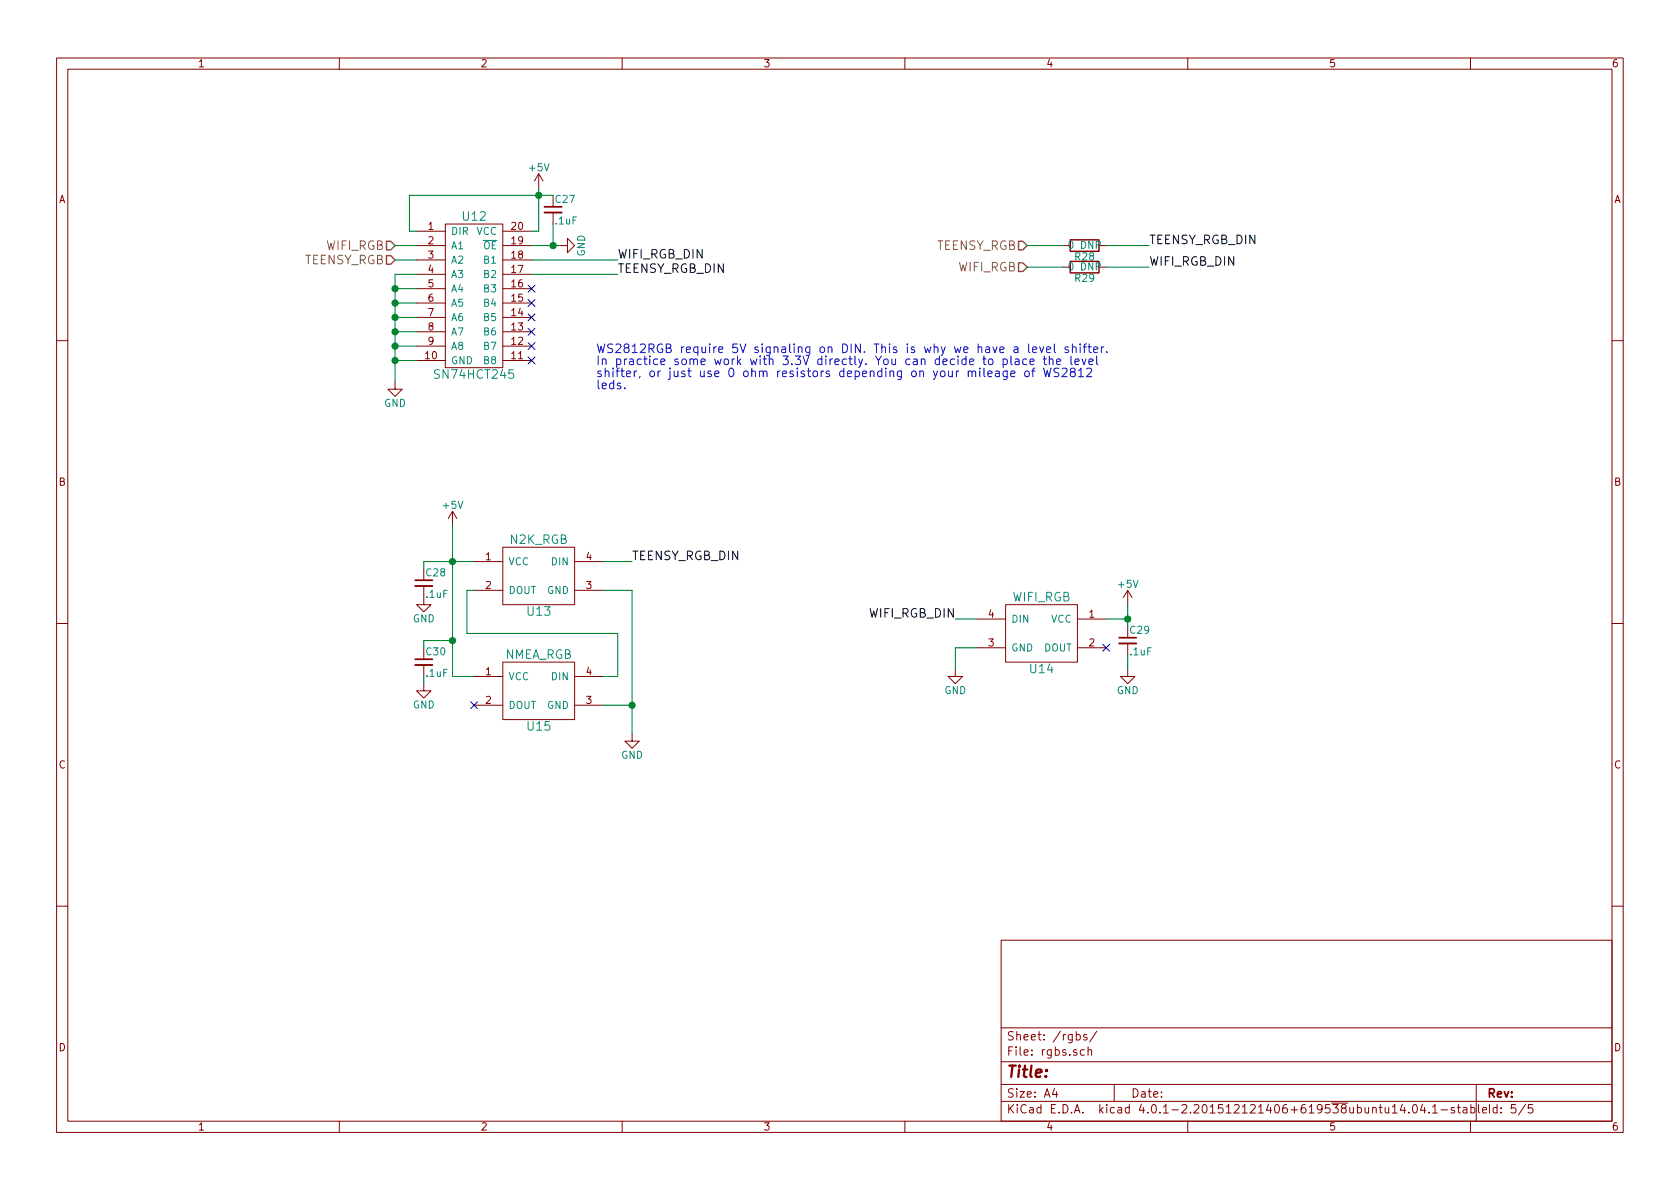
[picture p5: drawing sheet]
<svg xmlns="http://www.w3.org/2000/svg" width="297mm" height="210mm" viewBox="0 0 297 210" stroke-linecap="round" stroke-linejoin="round" font-family="sans-serif">
<g fill="none" stroke="#840000" stroke-width=".18">
<path d="M10 10.3h277v189.9h-277zM12 12.2h273v186.1h-273zM60 10.3v1.9M110 10.3v1.9M160 10.3v1.9M210 10.3v1.9M260 10.3v1.9M78.7 39.6h10.2v25.4h-10.2zM95.2 30.7l-.7 1.3M95.2 30.7v2.6M95.2 30.7l.8 1.3M97.8 37.6v2"/>
<path d="M73.7 40.9h5M73.7 43.4h5M73.7 46h5M73.7 48.5h5M73.7 51h5M73.7 53.6h5M73.7 56.1h5M73.7 58.7h5M88.9 40.9h5.1M88.9 43.4h5.1M88.9 46h5.1M88.9 48.5h5.1"/>
<path d="M88.9 51h5.1M88.9 53.6h5.1M88.9 56.1h5.1M88.9 58.7h5.1M99.1 43.4h1.2v-1.2l1.3 1.2-1.3 1.3v-1.3M188 43.4h1.2M188 47.2h1.2M194.3 43.4h1.3M194.3 47.2h1.3M10 60.2h2M69.8 67.6v1.2h1.3l-1.3 1.3-1.2-1.3h1.2M73.7 61.2h5"/>
<path d="M73.7 63.7h5M88.9 61.2h5.1M88.9 63.7h5.1M285 60.2h2M80 90.4l-.8 1.3M80 90.4v2.6M80 90.4l.8 1.3M83.8 99.3h5.1M88.9 96.8h12.7v10.1h-12.7zM101.6 99.3h5.1M10 110.3h2M74.9 103.6v3.3h1.3l-1.3 1.3-1.2-1.3h1.2"/>
<path d="M74.9 117.6v2M83.8 104.4h5.1M83.8 119.6h5.1M88.9 117.1h12.7v10.1h-12.7zM101.6 104.4h5.1M101.6 119.6h5.1M168.9 118.4v1.2h1.3l-1.3 1.3-1.3-1.3h1.3M172.7 109.5h5.1M172.7 114.5h5.1M177.8 106.9h12.7v10.2h-12.7zM190.5 109.5h5.1M190.5 114.5h5.1"/>
<path d="M199.4 118.4v1.2h1.3l-1.3 1.3-1.3-1.3h1.3M199.4 104.4l-.8 1.3M199.4 104.4v2.5M199.4 113.8v2M199.4 104.4l.8 1.3M285 110.3h2M74.9 120.9v1.3h1.3l-1.3 1.2-1.2-1.2h1.2M83.8 124.7h5.1M101.6 124.7h5.1M111.8 129.8v1.3h1.2l-1.2 1.2-1.3-1.2h1.3M10 160.2h2M177 166.3h108v32h-108z"/>
<path d="M285 160.2h2M60 198.3v1.9M110 198.3v1.9M160 198.3v1.9M177 194.8h108M177 191.8h108M177 187.8h108M177 181.8h108M186.4 192.5l-.3 1h.9M186.8 193v1M190.3 183l.4-.1 .3 .3-.1 .6h-.6M191.7 185.7l-.4-.1-.3 .3 .1 .6 .2 .1 .4-.1"/>
<path d="M192.2 183a.37 .37 0 0 0-.6 .1v.3l.6 .1v.1l-.2 .3-.4-.1M192.4 185.7l.2-.1 .4 .1v.9M192.4 185.1v1.5M193.9 182.3l-1.2 2M197 191.8v3M210 198.3v1.9M246.2 195.8l.4-.5v1.5M246.2 196.8h.8M248 195.2l-.4 1.1h.9M248.3 195.8v1M249.1 196.7v.1M249.9 195.5l.2-.2a.81 .81 0 0 1 .6 .6 .81 .81 0 0 1-.3 .8l-.2 .1a.79 .79 0 0 1-.3-1.3z"/>
<path d="M251.5 195.2l-.3 1.1h.9M251.9 195.8v1M252.7 196.7v.1M253.3 195.8l.4-.5v1.5M253.3 196.8h.9M254.8 196.3h1.1M257.1 195.9a.37 .37 0 0 0-.5 .1v.3l.5 .1 .1 .1-.2 .3-.4-.1M257.7 195.8h.5M257.9 195.3v1.3l.3 .2M258.7 195.9h.6l.1 .9M259.4 196.2l-.5 .1-.3 .2 .3 .3 .5-.1M260 198.3v1.9"/>
<path d="M260.1 195.9l.4-.1 .3 .3-.1 .6h-.6M260.1 195.3v1.5M261 191.8v6.5M261.4 195.3v1.3l.2 .2M262.1 196.3l.7-.1v-.3l-.4-.1-.3 .2 .1 .7h.6M269.7 195.2l-1.2 2M271 195.3h-.7l-.1 .7 .2-.1 .5 .1 .1 .2v.5l-.2 .1-.6-.1"/>
</g>
<g fill="none" stroke="#000084" stroke-width=".18">
<path d="M93.4 50.4l1.2 1.3M93.4 53l1.2 1.2M93.4 55.5l1.2 1.2M93.4 58.1l1.2 1.2M94.6 50.4l-1.2 1.3M94.6 53l-1.2 1.2M94.6 55.5l-1.2 1.2M94.6 58.1l-1.2 1.2M93.4 60.6l1.2 1.2M93.4 63.1l1.2 1.3M94.6 60.6l-1.2 1.2M94.6 63.1l-1.2 1.3"/>
<path d="M195 113.9l1.2 1.3M196.2 113.9l-1.2 1.3M83.2 124.1l1.2 1.2M84.4 124.1l-1.2 1.2"/>
</g>
<path d="M96.3 37.6h3M73.4 103.6h3.1M73.4 117.6h3.1M197.9 113.8h3" fill="none" stroke="#840000" stroke-width=".33"/>
<path d="M96.3 36.6h3M73.4 102.6h3.1M73.4 116.6h3.1M197.9 112.8h3" fill="none" stroke="#840000" stroke-width=".3"/>
<path d="M68.3 42.7h.8l.7 .7-.7 .8h-.8zM68.3 45.2h.8l.7 .8-.7 .7h-.8zM180.1 42.7h.7l.8 .7-.8 .8h-.7zM180.1 46.5h.7l.8 .7-.8 .8h-.7z" fill="none" stroke="#848400" stroke-width=".25"/>
<g fill="none" stroke="#008400" stroke-width=".18">
<path d="M95.2 33.3v7.6h-1.2M97.8 34.5h-25.4v6.4h1.3M97.8 39.6v3.8M69.8 43.4h3.9M69.8 46h3.9M69.8 51h3.9M69.8 53.6h3.9M69.8 56.1h3.9M69.8 58.7h3.9M73.7 48.5h-3.9v19.1M94 43.4h5.1M94 46h15.2"/>
<path d="M94 48.5h15.2M181.6 43.4h6.4M181.6 47.2h6.4M195.6 43.4h7.6M195.6 47.2h7.6M69.8 63.7h3.9M69.8 61.2h3.9M80 93v26.6h3.8M83.8 99.3h-8.9v1.3M106.7 99.3h5.1M74.9 119.6v1.3M80 113.3h-5.1v1.2"/>
<path d="M83.8 104.4h-1.3v7.6h26.7v7.6h-2.5M106.7 104.4h5.1v25.4M168.9 109.5h3.8M172.7 114.5h-3.8v3.9M195.6 109.5h3.8M199.4 106.9v3.8M199.4 115.8v2.6M106.7 124.7h5.1"/>
</g>
<g fill="#008400" stroke="#008400" stroke-width=".25">
<circle cx="111.8" cy="124.7" r=".51"/>
<circle cx="80" cy="99.3" r=".51"/>
<circle cx="80" cy="113.3" r=".51"/>
<circle cx="199.4" cy="109.5" r=".51"/>
<circle cx="69.9" cy="63.7" r=".51"/>
<circle cx="69.9" cy="51" r=".51"/>
<circle cx="69.9" cy="53.6" r=".51"/>
<circle cx="69.9" cy="56.1" r=".51"/>
<circle cx="69.9" cy="58.7" r=".51"/>
<circle cx="69.9" cy="61.2" r=".51"/>
<circle cx="95.3" cy="34.5" r=".51"/>
<circle cx="97.8" cy="43.4" r=".51"/>
</g>
<path d="M189.2 42.4h5.1v2h-5.1zM189.2 46.2h5.1v2.1h-5.1z" fill="none" stroke="#840000" stroke-width=".25"/>
<g fill="none" stroke="#0000c2" stroke-width=".18">
<path d="M110.5 68.6v.2M174.7 66.1l.7-.1-.1-.3-.4-.1-.2 .2 .1 .7h.5M176 65.7h.6l.1 .9M176.7 66h-.5a.3 .3 0 0 0-.2 .3 .3 .3 0 0 0 .2 .3l.5-.1M177.4 63.5a.48 .48 0 0 1 .6 .1v.7a.48 .48 0 0 1-.6 .1M177.4 63.5v1.5M178.1 65.6v1.2l-.3 .3h-.4M178.1 65.7a.48 .48 0 0 0-.7 .1v.7a.48 .48 0 0 0 .7 0M178.7 66.1l.8-.1-.1-.3-.5-.1-.2 .2 .1 .7h.6M178.7 63v1.3l.3 .2M179.3 61.4h.6l.1 1M179.5 63.5h.6l.1 1"/>
<path d="M180 61.7l-.5 .1a.3 .3 0 0 0-.3 .3 .3 .3 0 0 0 .3 .3l.5-.1M180.2 63.8l-.5 .1a.3 .3 0 0 0-.3 .3 .3 .3 0 0 0 .3 .3l.5-.1M181.3 65.8l.2-.2 .4 .2 .1 .5-.2 .2-.3 .1-.2-.1zM181.6 63.5a.48 .48 0 0 0-.7 .1v.7a.48 .48 0 0 0 .7 .1M181.9 60.8v1.3l.2 .3M182.1 64l.8-.2-.1-.3h-.5l-.2 .2 .1 .7h.6M182.4 65.6h.6M182.6 61.8l.7-.1-.1-.3-.4-.1-.2 .3 .1 .7h.5M183 65.1l-.3 .1-.1 .1v1.3M183.8 61.3l.4 1.1 .3-1.1M184.5 63.5h.5M184.5 65.1l.4 1.5 .3-1.1 .3 1.1 .3-1.5"/>
<path d="M184.7 63v1.3l.3 .2M185 61.8l.8-.1-.1-.3-.4-.1-.3 .3 .1 .7h.6M185.5 63.6l.1-.1a.36 .36 0 0 1 .6 .2v.8M185.5 63v1.5M186.4 60.8v1.3l.2 .3M186.8 64l.8-.2-.1-.3h-.5l-.2 .2 .1 .7h.6M187.2 65.2a.62 .62 0 0 0-.8 0v.5l.7 .3v.5a.62 .62 0 0 1-.8 0M187.8 65.2l.2-.1h.4l.2 .1 .1 .3-.1 .3-.9 .8h1M188.9 61.4l-.4-.1-.2 .3 .1 .2 .5 .1v.4h-.6M189.4 63v1.3l.2 .2M189.5 65.8l-.3-.3 .1-.3a.48 .48 0 0 1 .7 0l.1 .3-.1 .2-.7 .2v.6a.48 .48 0 0 0 .8-.2v-.3l-.3-.2M189.6 61.5l.1-.1a.36 .36 0 0 1 .6 .2v.8"/>
<path d="M189.6 60.8v1.6M190.1 64l.7-.2-.1-.3h-.4l-.2 .2v.7h.6M190.7 65.5l.4-.4v1.5M190.7 66.6h.9M191 60.8v.2M191 61.3v1.1M191.3 63.5l.4 1 .3-1M191.5 61.3h.6M192.1 60.8l-.3 .1-.1 .2v1.3M192.1 65.2l.3-.1h.3l.2 .1 .1 .3-.1 .3-.8 .8h.9M192.4 61.3h.6M192.5 64l.8-.2-.1-.3h-.4l-.3 .2 .1 .7h.6"/>
<path d="M192.6 60.8v1.3l.4 .3M193.4 61.8l.7-.1-.1-.3-.4-.1-.2 .3v.7h.6M193.9 63v1.3l.2 .2M194.7 61.3v1.1M195.2 61.3l-.3 .1-.2 .2M195.7 62.2v.2"/>
</g>
<text font-size="2.8" fill="#840000" x="178" y="190.5">Title:</text>
<g font-size="2.1" fill="#008484">
<text x="81.9" y="39">U12</text>
<text x="77.2" y="67">SN74HCT245</text>
<text x="90.2" y="96.2">N2K_RGB</text>
<text x="179" y="106.3">WIFI_RGB</text>
<text x="93.3" y="108.9">U13</text>
<text x="89.2" y="116.5">NMEA_RGB</text>
<text x="182.2" y="119">U14</text>
<text x="93.3" y="129.2">U15</text>
</g>
<g font-size="2.1" fill="#848400">
<text x="53.5" y="46.7">TEENSY_RGB</text>
<text x="57.5" y="44.2">WIFI_RGB</text>
<text x="165.3" y="44.2">TEENSY_RGB</text>
<text x="169.3" y="48">WIFI_RGB</text>
</g>
<g font-size="2.1">
<text x="109.2" y="45.7">WIFI_RGB_DIN</text>
<text x="203.2" y="47">WIFI_RGB_DIN</text>
<text x="203.2" y="43.2">TEENSY_RGB_DIN</text>
<text x="109.2" y="48.3">TEENSY_RGB_DIN</text>
<text x="111.8" y="99.1">TEENSY_RGB_DIN</text>
<text x="153.7" y="109.2">WIFI_RGB_DIN</text>
</g>
<g font-size="2.1" fill="#0000c2">
<text x="105.4" y="62.4">WS2812RGB require 5V signaling on DIN. This is why we have a level shifter.</text>
<text x="105.4" y="64.6">In practice some work with 3.3V directly. You can decide to place the level</text>
<text x="105.4" y="66.7">shifter, or just use 0 ohm resistors depending on your mileage of WS2812</text>
<text x="105.4" y="68.8">leds.</text>
</g>
<g font-size="2.1" fill="#840000">
<text x="178" y="184">Sheet: /rgbs/</text>
<text x="178" y="186.7">File: rgbs.sch</text>
<text x="178" y="196.9">KiCad E.D.A. kicad 4.0.1-2.201512121406+619538ubuntu14.04.1-stable</text>
<text x="178" y="194.1">Size: A4</text>
<text x="200" y="194.1">Date:</text>
<text x="263" y="194.1">Rev:</text>
<text x="263" y="196.9">Id: 5/5</text>
</g>
<g font-size="1.8" fill="#840000">
<text x="35" y="11.9">1</text>
<text x="85" y="11.9">2</text>
<text x="135" y="11.9">3</text>
<text x="185" y="11.9">4</text>
<text x="235" y="11.9">5</text>
<text x="285" y="11.9">6</text>
<text x="10.4" y="35.9">A</text>
<text x="285.4" y="35.9">A</text>
<text x="75.7" y="40.6">1</text>
<text x="90.5" y="40.6">20</text>
<text x="75.7" y="43.2">2</text>
<text x="75.7" y="45.7">3</text>
<text x="90.5" y="45.7">18</text>
<text x="90.5" y="43.2">19</text>
<text x="75.7" y="48.3">4</text>
<text x="75.7" y="50.8">5</text>
<text x="75.7" y="53.3">6</text>
<text x="90.5" y="53.3">15</text>
<text x="90.5" y="50.8">16</text>
<text x="90.5" y="48.3">17</text>
<text x="75.7" y="55.9">7</text>
<text x="75.7" y="58.4">8</text>
<text x="90.5" y="58.4">13</text>
<text x="90.5" y="55.9">14</text>
<text x="75.2" y="63.5">10</text>
<text x="75.7" y="61">9</text>
<text x="90.5" y="63.5">11</text>
<text x="90.5" y="61">12</text>
<text x="10.4" y="85.9">B</text>
<text x="285.4" y="85.9">B</text>
<text x="85.9" y="99.1">1</text>
<text x="103.7" y="99.1">4</text>
<text x="85.9" y="104.1">2</text>
<text x="103.7" y="104.1">3</text>
<text x="174.8" y="109.2">4</text>
<text x="192.6" y="109.2">1</text>
<text x="85.9" y="119.4">1</text>
<text x="103.7" y="119.4">4</text>
<text x="174.8" y="114.3">3</text>
<text x="192.6" y="114.3">2</text>
<text x="85.9" y="124.5">2</text>
<text x="103.7" y="124.5">3</text>
<text x="10.4" y="135.9">C</text>
<text x="285.4" y="135.9">C</text>
<text x="10.4" y="185.9">D</text>
<text x="285.4" y="185.9">D</text>
<text x="35" y="199.9">1</text>
<text x="85" y="199.9">2</text>
<text x="135" y="199.9">3</text>
<text x="185" y="199.9">4</text>
<text x="235" y="199.9">5</text>
<text x="285" y="199.9">6</text>
</g>
<g font-size="1.8" fill="#008484">
<text x="93.6" y="30.3">+5V</text>
<text x="98.3" y="35.9">C27</text>
<text x="79.8" y="41.5">DIR</text>
<text x="84.2" y="41.5">VCC</text>
<text x="98.3" y="39.7">.1uF</text>
<text x="79.8" y="44.1">A1</text>
<text x="79.8" y="46.6">A2</text>
<text x="85.3" y="44.1">OE</text>
<text x="85.6" y="46.6">B1</text>
<text x="103.4" y="45.4" transform="rotate(-90 103.4 45.4)">GND</text>
<text x="189.2" y="44">0 DNP</text>
<text x="189.2" y="47.8">0 DNP</text>
<text x="190.1" y="46">R28</text>
<text x="79.8" y="49.1">A3</text>
<text x="79.8" y="51.7">A4</text>
<text x="85.6" y="51.7">B3</text>
<text x="85.6" y="49.1">B2</text>
<text x="190.1" y="49.8">R29</text>
<text x="79.8" y="54.2">A5</text>
<text x="79.8" y="56.8">A6</text>
<text x="79.8" y="59.3">A7</text>
<text x="85.6" y="59.3">B6</text>
<text x="85.6" y="56.8">B5</text>
<text x="85.6" y="54.2">B4</text>
<text x="79.8" y="61.8">A8</text>
<text x="79.8" y="64.4">GND</text>
<text x="85.6" y="64.4">B8</text>
<text x="85.6" y="61.8">B7</text>
<text x="67.9" y="71.9">GND</text>
<text x="78.4" y="90">+5V</text>
<text x="75.4" y="101.9">C28</text>
<text x="89.9" y="99.9">VCC</text>
<text x="97.5" y="99.9">DIN</text>
<text x="75.4" y="105.7">.1uF</text>
<text x="89.9" y="105">DOUT</text>
<text x="96.6" y="105">GND</text>
<text x="197.8" y="103.9">+5V</text>
<text x="73" y="110">GND</text>
<text x="178.8" y="110.1">DIN</text>
<text x="185.8" y="110.1">VCC</text>
<text x="199.9" y="112.1">C29</text>
<text x="75.4" y="115.9">C30</text>
<text x="75.4" y="119.7">.1uF</text>
<text x="178.8" y="115.2">GND</text>
<text x="184.5" y="115.2">DOUT</text>
<text x="199.9" y="115.9">.1uF</text>
<text x="73" y="125.3">GND</text>
<text x="89.9" y="120.3">VCC</text>
<text x="89.9" y="125.3">DOUT</text>
<text x="96.6" y="125.3">GND</text>
<text x="97.5" y="120.3">DIN</text>
<text x="167" y="122.7">GND</text>
<text x="197.4" y="122.7">GND</text>
<text x="109.8" y="134.2">GND</text>
</g>
</svg>
